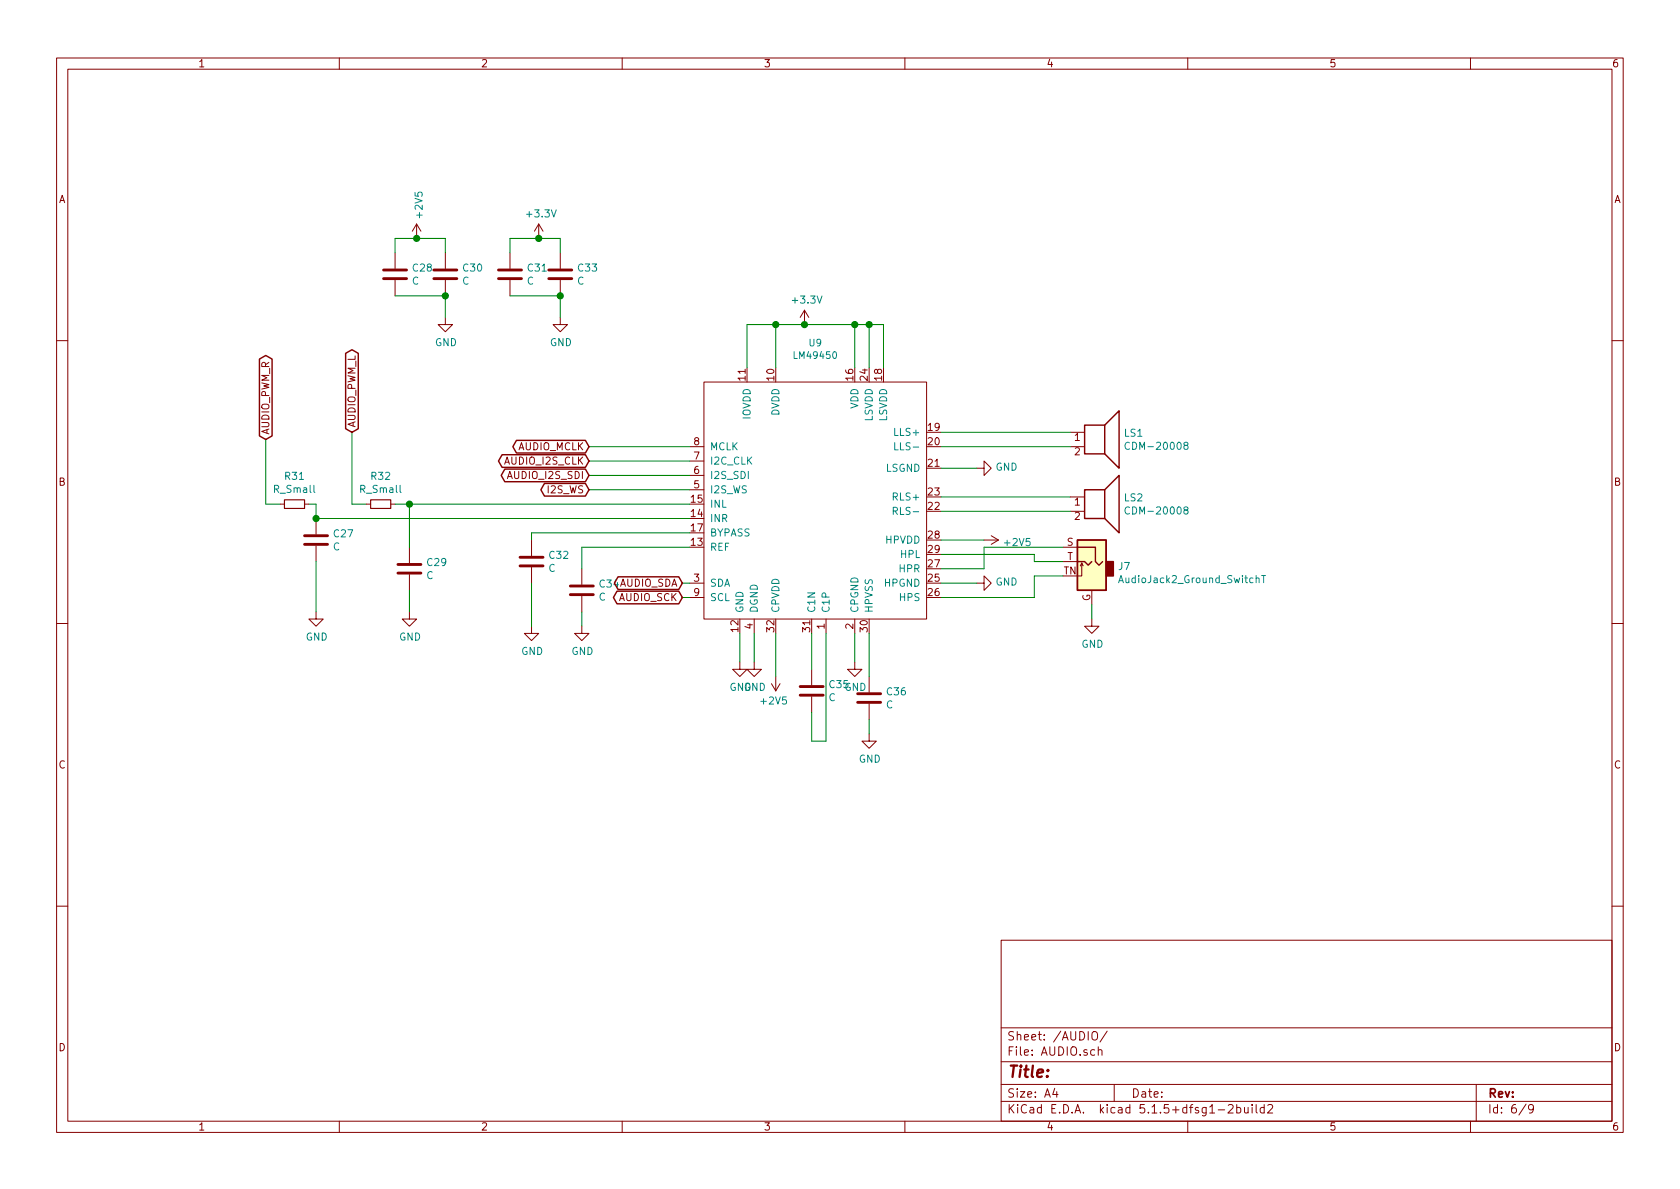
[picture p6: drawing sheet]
<svg xmlns="http://www.w3.org/2000/svg" width="297mm" height="210mm" viewBox="0 0 297 210" stroke-linecap="round" stroke-linejoin="round" font-family="sans-serif">
<g fill="none" stroke="#840000" stroke-width=".18">
<path d="M10 10.3h277v189.9h-277zM12 12.2h273v186.1h-273zM60 10.3v1.9M110 10.3v1.9M160 10.3v1.9M210 10.3v1.9M260 10.3v1.9M73.7 39.6l-.8 1.3M73.7 39.6v2.6M73.7 39.6l.7 1.3M95.2 39.6l-.7 1.3M95.2 39.6v2.6"/>
<path d="M95.2 39.6l.8 1.3M69.8 44.7v2.8M69.8 49.5v2.8M78.7 56.1v1.3h1.3l-1.3 1.3-1.2-1.3h1.2M78.7 44.7v2.8M78.7 49.5v2.8M90.2 44.7v2.8M90.2 49.5v2.8M99.1 56.1v1.3h1.2l-1.2 1.3-1.3-1.3h1.3M99.1 44.7v2.8M99.1 49.5v2.8M142.2 54.9l-.7 1.2"/>
<path d="M142.2 54.9v2.5M142.2 54.9l.8 1.2M10 60.2h2M121.9 79h2.6M124.5 67.6h39.3v41.9h-39.3zM189.2 76.4h2.6M189.2 79h2.6M285 60.2h2M49.5 89.1h.8M53.8 89.1h.8M55.9 91.7v2.8M55.9 96.5v2.8"/>
<path d="M64.8 89.1h.7M69.1 89.1h.7M72.4 96.8v2.8M94 95.5v2.8M121.9 86.6h2.6M121.9 84.1h2.6M121.9 81.5h2.6M172.7 82.8h1.3v-1.3l1.3 1.3-1.3 1.3v-1.3M174 95.5h2.5M175.3 94.7l1.2 .8M176.5 95.5l-1.2 .8M188 96.8h2.5"/>
<path d="M188 99.3h2.5M189.2 87.9h2.6M189.2 90.4h2.6M191.3 99.6l-.3 .5M10 110.3h2M55.9 108.2v1.3h1.2l-1.2 1.2-1.3-1.2h1.3M72.4 108.2v1.3h1.3l-1.3 1.2-1.3-1.2h1.3M72.4 101.6v2.8M94 110.7v1.3h1.2l-1.2 1.3-1.3-1.3h1.3M94 100.3v2.8M102.9 110.7v1.3h1.2l-1.2 1.3-1.3-1.3h1.3M102.9 100.6v2.8"/>
<path d="M102.9 105.4v2.8M121.9 103.1h2.6M121.9 105.7h2.6M130.8 117.1v1.3h1.3l-1.3 1.2-1.3-1.2h1.3M133.3 117.1v1.3h1.3l-1.3 1.2-1.2-1.2h1.2M133.3 109.5v2.5M137.2 119.6v2.6M143.5 118.4v2.8M146 109.5v2.5M151.1 117.1v1.3h1.3l-1.3 1.2-1.2-1.2h1.2M151.1 109.5v2.5M153.7 119.6v2.8"/>
<path d="M172.7 103.1h1.3v-1.3l1.3 1.3-1.3 1.3v-1.3M191.5 100.1l-.2-.5v2.2h-.8M193 109.5v1.2h1.3l-1.3 1.3-1.2-1.3h1.2M193 104.4v2.5M285 110.3h2M136.4 120.9l.8 1.3M137.9 120.9l-.7 1.3M143.5 123.2v2.8M153.7 129.8v1.3h1.2l-1.2 1.2-1.3-1.2h1.3M153.7 124.5v2.7M10 160.2h2M177 166.3h108v32h-108z"/>
<path d="M285 160.2h2M60 198.3v1.9M110 198.3v1.9M160 198.3v1.9M177 194.8h108M177 191.8h108M177 187.8h108M177 181.8h108M186.5 192.5l-.4 1h1M186.8 193v1M193.1 182.6a.5 .5 0 0 1 .6-.2 .5 .5 0 0 1 .4 .5v.5a.5 .5 0 0 1-.5 .5 .5 .5 0 0 1-.5-.5zM194.2 185.7h.1a.37 .37 0 0 1 .5 .1v.8"/>
<path d="M194.2 185.1v1.5M195.8 182.3l-1.3 2M197 191.8v3M210 198.3v1.9M215.4 196.3h1.1M217.2 195.5l.2-.2h.4l.2 .5-.9 1h.9M218.7 195.9l.4-.1 .3 .3-.1 .6h-.6M218.7 195.3v1.5M220 195.8l.1 .9 .3 .1 .3-.1M220.7 195.8v1M221.4 195.3v.2M221.4 195.8v1"/>
<path d="M222.1 195.3v1.3l.2 .2M223.5 195.9l-.4-.1-.3 .3 .1 .6 .2 .1 .4-.1M223.5 195.3v1.5M224.2 195.5l.2-.2h.3l.3 .5-.9 1h.9M260 198.3v1.9M261 191.8v6.5M269.8 195.2l-1.2 2M271.1 196l-.3 .3-.4-.1-.1-.2v-.4l.1-.2 .4-.1 .2 .2a1.19 1.19 0 0 1-.2 1.2l-.4 .1"/>
</g>
<g fill="none" stroke="#840000" stroke-width=".51">
<path d="M67.8 49.3h4.1M67.8 47.7h4.1M76.7 49.3h4.1M76.7 47.7h4.1M88.1 49.3h4.1M88.1 47.7h4.1M97 49.3h4.1M97 47.7h4.1M53.8 96.3h4.1M53.8 94.7h4.1M70.4 99.8h4M91.9 98.5h4.1"/>
<path d="M70.4 101.3h4M91.9 100.1h4.1M100.8 105.2h4.1M100.8 103.6h4.1M141.5 122.9h4M141.5 121.4h4M151.6 124.2h4.1M151.6 122.7h4.1"/>
</g>
<g fill="none" stroke="#840000" stroke-width=".25">
<path d="M45.9 63.5l1.1-.6 1.1 .6v13.6l-1.1 .6-1.1-.6zM61.1 62.5l1.1-.7 1.1 .7v13.3l-1.1 .6-1.1-.6zM91.3 77.9h12.2l.6 1.1-.6 1.1h-12.2l-.6-1.1zM191.8 75.2h3.5v5.1h-3.5zM195.3 75.2l2.6-2.6v10.2l-2.6-2.5M88.8 80.4h14.7l.6 1.1-.6 1.1h-14.7l-.7-1.1zM89.3 83h14.2l.6 1.1-.6 1.1h-14.2l-.7-1.1zM96.3 85.5h7.2l.6 1.1-.6 1.1h-7.2l-.7-1.1zM190.5 95.5h5.1v8.9h-5.1zM190.5 99.3h1.3l.6 .6 .6-.6M190.5 96.8h3.2v2.5l.6 .6 .6-.6M191.8 86.6h3.5v5.1h-3.5z"/>
<path d="M195.3 86.6l2.6-2.5v10.1l-2.6-2.5M109.1 104.5h10.9l.6 1.2-.6 1.1h-10.9l-.6-1.1zM109.3 102h10.7l.6 1.1-.6 1.1h-10.7l-.7-1.1z"/>
</g>
<path d="M158.2 78.3v1.2h.6M199.7 78.3a.6 .6 0 0 0-.8 .5 .6 .6 0 0 0 .6 .7l.2-.2M209.6 78.8l-.2-.2v-.3l.4-.1 .3 .3-.1 .1-.6 .2-.1 .2 .1 .3 .2 .2 .3-.1 .2-.2v-.2l-.3-.2M157.9 90.4l.7-.1v-.5l-.7-.1v1.3M199.7 89.8a.6 .6 0 0 0-.8 .4 .6 .6 0 0 0 .6 .7l.2-.1M209.6 90.2l-.2-.1v-.3l.4-.2 .3 .3-.1 .2-.6 .1-.1 .2 .1 .4 .2 .1h.3l.2-.2v-.3l-.3-.2M222.1 102.3l.2-.1 .3 .1v.7M223.1 101.8h.7M223.4 101.8v1.2" fill="none" stroke="#008484" stroke-width=".18"/>
<path d="M50.3 88.4h3.5v1.5h-3.5zM65.5 88.4h3.6v1.5h-3.6z" fill="none" stroke="#840000" stroke-width=".2"/>
<path d="M190.5 95.5h5.1v8.9h-5.1z" fill="#ffffc2" stroke="#ffffc2" stroke-width=".18"/>
<path d="M195.6 99.3h1.2v2.5h-1.2z" fill="#840000" stroke="#840000" stroke-width=".25"/>
<g fill="none" stroke="#008400" stroke-width=".18">
<path d="M69.8 44.7v-2.5h8.9v2.5M69.8 52.3h8.9v3.8M90.2 44.7v-2.5h8.9v2.5M90.2 52.3h8.9v3.8M137.2 57.4v7.6M151.1 57.4v7.6M153.7 57.4v7.6M47 77.7v11.4h2.5M62.2 76.4v12.7h2.6M104.1 79h17.8M132.1 65v-7.6h24.1v7.6M166.4 79h22.8"/>
<path d="M166.4 76.4h22.8M54.6 89.1h1.3v2.6h66M55.9 99.3v8.9M69.8 89.1h52.1M72.4 89.1v7.7M104.1 81.5h17.8M104.1 84.1h17.8M104.1 86.6h17.8M121.9 96.8h-19v3.8M121.9 94.2h-27.9v1.3M166.4 98h16.5v1.3h5.1M166.4 90.4h22.8"/>
<path d="M166.4 87.9h22.8M166.4 82.8h6.3M166.4 95.5h7.6M188 96.8h-14v3.8h-7.6M72.4 104.4v3.8M94 103.1v7.6M102.9 108.2v2.5M120.6 105.7h1.3M120.6 103.1h1.3M130.8 112v5.1M133.3 112v5.1M137.2 112v7.6"/>
<path d="M143.5 112v6.4M146 112v19.1h-2.5v-5.1M151.1 112v5.1M153.7 112v7.6M166.4 103.1h6.3M188 101.8h-5.1v3.9h-16.5M193 106.9v2.6M153.7 127.2v2.6"/>
</g>
<g fill="#008400" stroke="#008400" stroke-width=".25">
<circle cx="151.1" cy="57.4" r=".51"/>
<circle cx="55.9" cy="91.7" r=".51"/>
<circle cx="95.3" cy="42.2" r=".51"/>
<circle cx="137.2" cy="57.4" r=".51"/>
<circle cx="72.4" cy="89.1" r=".51"/>
<circle cx="99.1" cy="52.3" r=".51"/>
<circle cx="153.7" cy="57.4" r=".51"/>
<circle cx="142.2" cy="57.4" r=".51"/>
<circle cx="73.7" cy="42.2" r=".51"/>
<circle cx="78.7" cy="52.3" r=".51"/>
</g>
<text font-size="2.8" fill="#840000" x="178" y="190.5">Title:</text>
<g font-size="2.1" fill="#840000">
<text x="178" y="184">Sheet: /AUDIO/</text>
<text x="178" y="186.7">File: AUDIO.sch</text>
<text x="178" y="196.9">KiCad E.D.A. kicad 5.1.5+dfsg1-2build2</text>
<text x="178" y="194.1">Size: A4</text>
<text x="200" y="194.1">Date:</text>
<text x="263" y="194.1">Rev:</text>
<text x="263" y="196.9">Id: 6/9</text>
</g>
<g font-size="1.8" fill="#840000">
<text x="35" y="11.9">1</text>
<text x="85" y="11.9">2</text>
<text x="135" y="11.9">3</text>
<text x="185" y="11.9">4</text>
<text x="235" y="11.9">5</text>
<text x="285" y="11.9">6</text>
<text x="10.4" y="35.9">A</text>
<text x="285.4" y="35.9">A</text>
<text x="131.8" y="67.3" transform="rotate(-90 131.8 67.3)">11</text>
<text x="136.9" y="67.3" transform="rotate(-90 136.9 67.3)">10</text>
<text x="150.9" y="67.3" transform="rotate(-90 150.9 67.3)">16</text>
<text x="153.4" y="67.3" transform="rotate(-90 153.4 67.3)">24</text>
<text x="156" y="67.3" transform="rotate(-90 156 67.3)">18</text>
<text x="47.6" y="76.9" transform="rotate(-90 47.6 76.9)">AUDIO_PWM_R</text>
<text x="62.9" y="75.7" transform="rotate(-90 62.9 75.7)">AUDIO_PWM_L</text>
<text x="164.1" y="76.2">19</text>
<text x="190" y="78">1</text>
<text x="89.4" y="82.2">AUDIO_I2S_CLK</text>
<text x="91.6" y="79.6">AUDIO_MCLK</text>
<text x="122.7" y="83.8">6</text>
<text x="122.7" y="81.3">7</text>
<text x="122.7" y="78.7">8</text>
<text x="164.1" y="78.7">20</text>
<text x="164.1" y="82.5">21</text>
<text x="190" y="80.5">2</text>
<text x="10.4" y="85.9">B</text>
<text x="90.1" y="84.7">AUDIO_I2S_SDI</text>
<text x="96.9" y="87.2">I2S_WS</text>
<text x="122.2" y="88.9">15</text>
<text x="122.7" y="86.4">5</text>
<text x="164.1" y="87.6">23</text>
<text x="190" y="89.4">1</text>
<text x="285.4" y="85.9">B</text>
<text x="122.2" y="91.4">14</text>
<text x="122.2" y="94">17</text>
<text x="164.1" y="90.2">22</text>
<text x="164.1" y="95.2">28</text>
<text x="190" y="91.9">2</text>
<text x="122.2" y="96.5">13</text>
<text x="164.1" y="100.3">27</text>
<text x="164.1" y="97.8">29</text>
<text x="188.1" y="101.6">TN</text>
<text x="188.6" y="96.5">S</text>
<text x="188.7" y="99.1">T</text>
<text x="106.1" y="103.9">C34AUDIO_SDA</text>
<text x="109.4" y="106.3">AUDIO_SCK</text>
<text x="122.7" y="102.9">3</text>
<text x="122.7" y="105.4">9</text>
<text x="164.1" y="102.9">25</text>
<text x="164.1" y="105.4">26</text>
<text x="192.8" y="106.3" transform="rotate(-90 192.8 106.3)">G</text>
<text x="130.6" y="111.7" transform="rotate(-90 130.6 111.7)">12</text>
<text x="133.1" y="111.2" transform="rotate(-90 133.1 111.2)">4</text>
<text x="136.9" y="111.7" transform="rotate(-90 136.9 111.7)">32</text>
<text x="143.3" y="111.7" transform="rotate(-90 143.3 111.7)">31</text>
<text x="145.8" y="111.2" transform="rotate(-90 145.8 111.2)">1</text>
<text x="150.9" y="111.2" transform="rotate(-90 150.9 111.2)">2</text>
<text x="153.4" y="111.7" transform="rotate(-90 153.4 111.7)">30</text>
<text x="10.4" y="135.9">C</text>
<text x="285.4" y="135.9">C</text>
<text x="10.4" y="185.9">D</text>
<text x="285.4" y="185.9">D</text>
<text x="35" y="199.9">1</text>
<text x="85" y="199.9">2</text>
<text x="135" y="199.9">3</text>
<text x="185" y="199.9">4</text>
<text x="235" y="199.9">5</text>
<text x="285" y="199.9">6</text>
</g>
<g font-size="1.8" fill="#008484">
<text x="74.7" y="38.4" transform="rotate(-90 74.7 38.4)">+2V5</text>
<text x="93.3" y="38.4">+3.3V</text>
<text x="72.8" y="50.3">C</text>
<text x="73.1" y="48">C28</text>
<text x="81.7" y="50.3">C</text>
<text x="81.9" y="48">C30</text>
<text x="93.2" y="50.3">C</text>
<text x="93.4" y="48">C31</text>
<text x="102.1" y="50.3">C</text>
<text x="102.3" y="48">C33</text>
<text x="140.3" y="53.7">+3.3V</text>
<text x="76.9" y="61.2">GND</text>
<text x="97.2" y="61.2">GND</text>
<text x="132.7" y="74.2" transform="rotate(-90 132.7 74.2)">IOVDD</text>
<text x="137.8" y="73.6" transform="rotate(-90 137.8 73.6)">DVDD</text>
<text x="151.8" y="72.3" transform="rotate(-90 151.8 72.3)">VDD</text>
<text x="154.3" y="74.6" transform="rotate(-90 154.3 74.6)">LSVDD</text>
<text x="156.8" y="74.6" transform="rotate(-90 156.8 74.6)">LSVDD</text>
<text x="158.4" y="77.1">LLS+</text>
<text x="198.8" y="77.2">LS1</text>
<text x="125.5" y="82.2">I2C_CLK</text>
<text x="125.5" y="79.6">MCLK</text>
<text x="156.6" y="83.4">LSGND</text>
<text x="158.9" y="79.6">LLS-</text>
<text x="176" y="83.2">GND</text>
<text x="199.7" y="79.5">CDM-20008</text>
<text x="48.6" y="87.2">R_Small</text>
<text x="50.4" y="84.9">R31</text>
<text x="63.8" y="87.2">R_Small</text>
<text x="65.7" y="84.9">R32</text>
<text x="125.5" y="89.8">INL</text>
<text x="125.5" y="87.2">I2S_WS</text>
<text x="125.5" y="84.7">I2S_SDI</text>
<text x="158.2" y="88.5">RLS+</text>
<text x="198.8" y="88.7">LS2</text>
<text x="59.1" y="95">C27</text>
<text x="125.5" y="92.3">INR</text>
<text x="125.5" y="94.9">BYPASS</text>
<text x="158.7" y="91.1">RLS-</text>
<text x="199.7" y="91">CDM-20008</text>
<text x="58.9" y="97.3">C</text>
<text x="75.6" y="100.1">C29</text>
<text x="97" y="101.1">C</text>
<text x="97.2" y="98.8">C32</text>
<text x="125.5" y="97.4">REF</text>
<text x="156.6" y="96.1">HPVDD</text>
<text x="159.1" y="101.2">HPR</text>
<text x="159.3" y="98.7">HPL</text>
<text x="177.8" y="96.6">+2V5</text>
<text x="197.8" y="100.8">J7</text>
<text x="75.4" y="102.4">C</text>
<text x="105.9" y="106.2">C</text>
<text x="125.5" y="103.8">SDA</text>
<text x="125.5" y="106.3">SCL</text>
<text x="156.4" y="103.8">HPGND</text>
<text x="159.2" y="106.3">HPS</text>
<text x="176" y="103.6">GND</text>
<text x="198.3" y="103.1">AudioJack2_Ground_SwitchT</text>
<text x="54.1" y="113.3">GND</text>
<text x="70.6" y="113.3">GND</text>
<text x="131.4" y="108.5" transform="rotate(-90 131.4 108.5)">GND</text>
<text x="134" y="108.5" transform="rotate(-90 134 108.5)">DGND</text>
<text x="137.8" y="108.5" transform="rotate(-90 137.8 108.5)">CPVDD</text>
<text x="144.1" y="108.5" transform="rotate(-90 144.1 108.5)">C1N</text>
<text x="146.7" y="108.5" transform="rotate(-90 146.7 108.5)">C1P</text>
<text x="151.8" y="108.5" transform="rotate(-90 151.8 108.5)">CPGND</text>
<text x="154.3" y="108.5" transform="rotate(-90 154.3 108.5)">HPVSS</text>
<text x="92.2" y="115.8">GND</text>
<text x="101" y="115.8">GND</text>
<text x="191.2" y="114.5">GND</text>
<text x="129" y="122.2">GND</text>
<text x="131.5" y="122.2">GND</text>
<text x="134.7" y="124.6">+2V5</text>
<text x="146.5" y="124">C</text>
<text x="146.7" y="121.7">C35</text>
<text x="149.3" y="122.2">GND</text>
<text x="156.7" y="125.3">C</text>
<text x="156.9" y="123">C36</text>
<text x="151.8" y="134.9">GND</text>
</g>
<g font-size="1.7" fill="#008484">
<text x="140.6" y="63.4">LM49450</text>
<text x="143.1" y="61.2">U9</text>
</g>
</svg>
